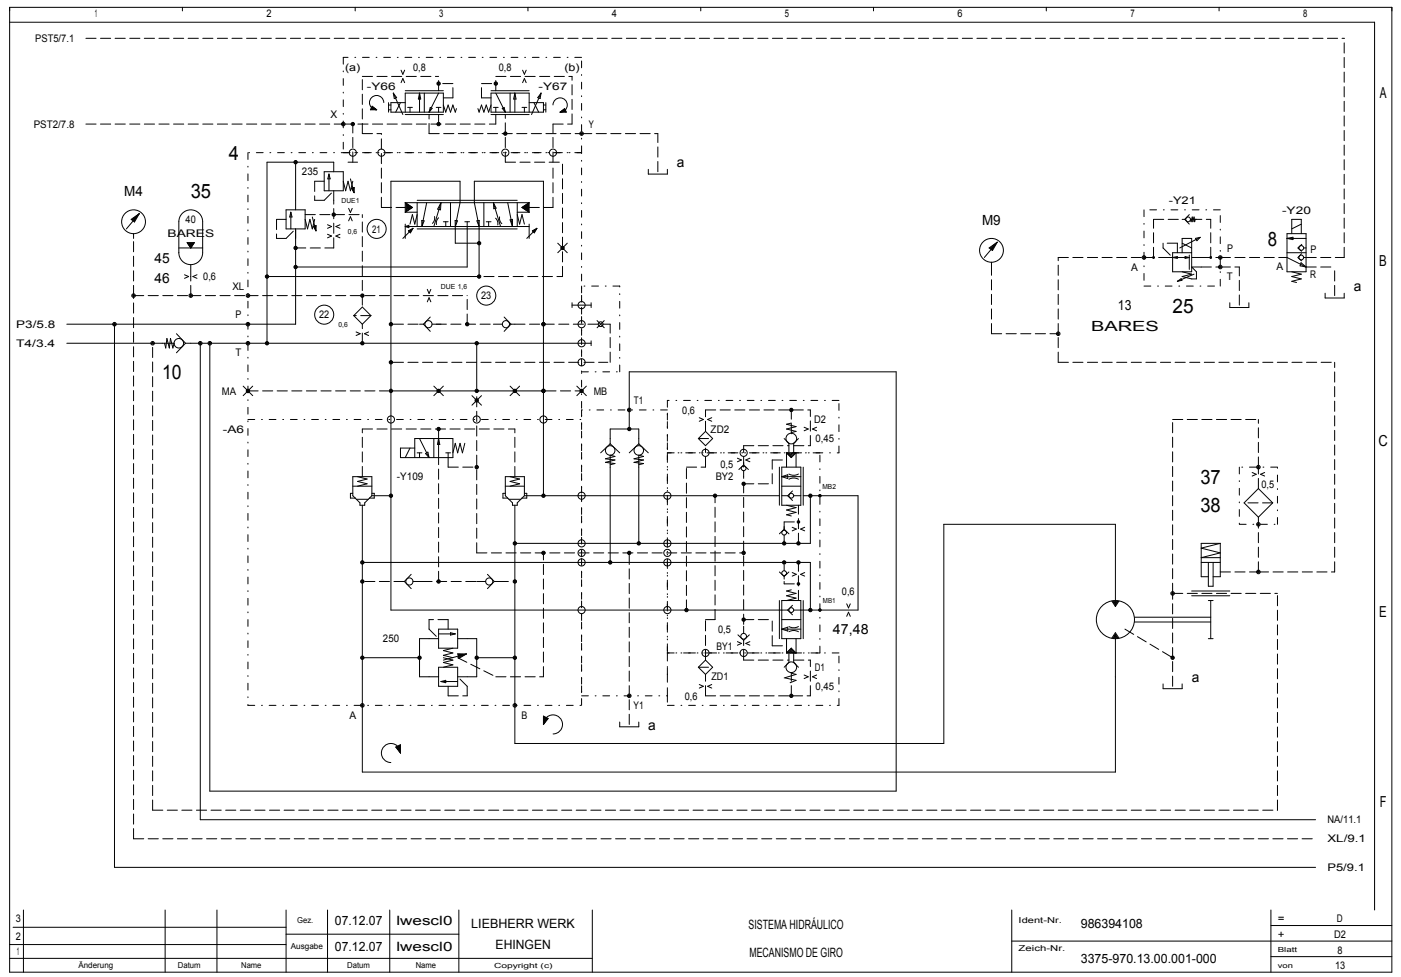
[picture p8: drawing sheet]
<svg xmlns="http://www.w3.org/2000/svg" width="582mm" height="406mm" viewBox="0 0 582 406" stroke-linecap="round" stroke-linejoin="round" font-family="sans-serif">
<g fill="none" stroke="#000" stroke-width=".42">
<path d="M4 3.1h574.2v400.9h-574.2zM4 9.2h567v369M75.8 3.1v1.4M147.6 3.1v1.4M219.3 3.1v1.4M291.1 3.1v1.4M362.9 3.1v1.4M434.6 3.1v1.4M506.4 3.1v1.4M163.4 38.7l4 8.9M163.4 38.7l1.4 1.9-1 .4zM166.6 29.2l.8 1.7 .7-1.7"/>
<path d="M166.6 34.4l.8-1.7 .7 1.7M168.3 37.7h15.9M174.3 38.7l.5 2.5h-1zM174.3 38.7v7.9M176.3 38.7v7.9M182.2 38.7l-4 7.9M204 37.7h15.8M206 38.7l3.9 7.9M211.9 38.7v7.9M213.9 38.7v7.9M213.9 38.7l.5 2.5h-1zM217.1 29.2l.7 1.7 .8-1.7"/>
<path d="M217.1 34.4l.7-1.7 .8 1.7M224.8 38.7l-4 8.9M224.8 38.7l-.4 2.3-1-.4zM154.6 44.1l1.9 1.5h-2.6zM154.7 44.4l1.5 1.1-1.4-.8-.3 .6 1.3 .1-.9-.4-.1 .2 .4 .1-1 .2zM156.2 45.5l-1.9-.1 .5-.9 1.7 1.1M159.4 42.6a2.97 2.97 0 0 0-3-2.9 2.97 2.97 0 0 0-2.9 3 2.97 2.97 0 0 0 3 2.9M161.4 45.6h1M161.4 43.6h1M161.4 42.7v3.9M166.4 42.7l-2 3.9M168.3 42.7h-5.9v3.9h21.8v-7.9h-15.9v7.9"/>
<path d="M168.3 47.6h15.9M169.3 44.6h2M170.3 44.6v2M178.7 44.6l.8 .4-1.3 1.6zM181.2 44.6h2M182.2 44.6v2M184.2 43.6l1 3 1-3 .9 3 1-3 1 3 .5-1.5M204 47.6h15.8M204 43.6l-1 3-1-3-1 3-1-3-1 3-.5-1.5M205 44.6h1.9M206 44.6v2M208.6 45l.8-.4 .5 2z"/>
<path d="M216.8 44.6h2M217.8 44.6v2M219.8 42.7h6v3.9h-21.8v-7.9h15.8v7.9M221.8 42.7l2 3.9M225.8 45.6h1M225.8 43.6h1M226.8 42.7v3.9M229.7 43.6a2.97 2.97 0 0 1 3-2.9 2.97 2.97 0 0 1 3 3 2.97 2.97 0 0 1-3.1 2.9M232.7 46.6l1.8-1.5 .8 1.5zM232.9 46.5l1.6-1.2 .5 1.2-1-.3h.4l-.2-.3-.8 .5 1.2-.2-.3-.5zM233 46.5l1.8-.1-.4-.9-1.7 1.1M122.8 67.4v19.8"/>
<path d="M134.7 71.4h7.9v7.9h-7.9zM136.7 72.4v6.9M136.7 72.4l.5 1.9h-1zM138.6 71.4v-4h-27.7v75.2M138.6 79.3v3.9M142.6 75.3l1 4 1-4 1 4 1-4M145.6 74.3l1.5 5.8M146 78.2l1.1-.3v2.2zM146.8 78.9l.1-.6-.4 .1 .4 1 .1-1.3-.7 .2 .8 1.8M269.3 70.4v2h7.9v-2M54.5 91.2l3.4-2.4-2 3.5zM55.5 91.2l1.5-1.4-1 1.4z"/>
<path d="M55.5 97.1v2M57.9 88.8l-2.9 2.4 .8 .7 1.2-2.1M57.9 88.8l-5.4 6.3M118.8 87.2h8v7.9h-8zM120.8 88.2v6.9M120.8 88.2l.5 2h-1zM122.8 95.1v39.6h-95M126.8 91.2l1 3.9 .9-3.9 1 3.9 1-3.9M129.7 90.2l1.6 5.7M130.2 94.1l1.1-.4v2.2zM131 94.8v-.7l-.3 .1 .4 1.1 .1-1.4-.8 .2 .9 1.8M136 93.4l1.7 .7-1.7 .8"/>
<path d="M136 97.3l1.7 .8-1.7 .7M141.2 93.4l-1.7 .7 1.7 .8M141.2 97.3l-1.7 .8 1.7 .7M144.8 86.6l.8 1.7 .7-1.7M144.8 91.8l.8-1.7 .7 1.7M168.3 84.2v4M168.3 93.1v6M168.3 84.2h51.5M168.3 88.2h5M168.3 94.1l1.5-.5v1zM168.3 94.1h51.5M168.3 84.2l3 2-3 2"/>
<path d="M169.5 86.1l-.2-.1v.3l.7-.2-.9-.5v1.1l1.3-.6-1.5-.9v1.9l1.9-1-2.2-1.4v3l2.4-1.5M169.7 95.9l1.8-1-1 1.9zM171.5 94.9l-4.1 4.2M171.5 94.9l-1.1 1.6-.5-.5 1.2-.7-.7 .9-.3-.2 .6-.3M173.3 84.2v9.9M173.3 95.1h41.6M173.3 83.2h41.6M173.3 89.2l-1 3.9-1-3.9-1 3.9M175.2 91.6l1 .2-.9 2.3zM177.2 84.2l-1.9 9.9M180.5 90l-.1 1.5-.8 1.3M182.2 90.5l-.8 1.3-.1 1.5"/>
<path d="M183.2 84.2l-3 9.9M183.2 84.2l-.2 3-1.2-.3zM184.2 92.2h2M185.2 92.2v1.9M187.1 84.2v9.9M189.1 91.6l1 .2-1 2.3zM189.1 94.1v7h9.9M189.1 94.1l2-9.9v-8.9h-28.7v178.2h164.8M193.1 92.2h2M194.1 92.2v18.8h-71.3M198.1 91.8l1-.2-.1 2.5zM199 94.1l-2-9.9v-8.9h28.8v130.7"/>
<path d="M199 94.1v20.8h-88.1M201 84.2v9.9M202 92.2h2M203 92.2v1.9M205 84.2l1.1 2.3-1 .2zM205 84.2l2.9 9.9M205.9 90.7l.8 1.3 .1 1.5M207.5 90.1l.1 1.6 .9 1.2M210.9 84.2l2 9.9M211.9 91.4l1-.2v2.9zM214.9 88.2h4.9M214.9 84.2v9.9"/>
<path d="M214.9 89.2l1 3.9 .9-3.9 1 3.9M218.6 86.1l.2-.1v.3l-.7-.2 .9-.5v1.1l-1.3-.6 1.5-.9v1.9l-1.9-1 2.2-1.4v3l-2.4-1.5M219.8 84.2l-3 2 3 2M219.8 84.2v4M219.8 93.1v6M221.1 95.9l1.9-1-1 1.9zM223 94.9l-4.2 4.2M223 94.9l-1.1 1.6-.5-.5 1.2-.7-.8 .9-.2-.2 .6-.3M491.1 91.2h1.1M492.2 91.2l1.8 1.9M494 89.2l-1.8 2M496.5 91.2l-.2 1-.3-2-.5 2-.2-2-.5 2-.3-1h2.5"/>
<path d="M496.7 99.1l1.9-.5-1.4 1.4zM498.6 98.6l-8.5 4.4M534.6 97.1h8v15.8h-8zM534.6 99.1h8M534.6 99.1l2.5-.5v1zM536.6 97.1v-5.9h4v5.9M540.6 93.1l-4 2M74.3 105v-12.8a5 5 0 0 1 4.9-5 5 5 0 0 1 5 5v12.8M74.3 103h9.9M74.3 104.9a5 5 0 0 0 4.9 5.1 5 5 0 0 0 5-4.9M76.6 114.2l1.7 .7-1.7 .8M77.8 100.8h2.9l-1.5 2.2z"/>
<path d="M79.2 110v4.9M79.3 101.7l-.1-.1 .1 .5 .4-.7h-.8l.4 1 .7-1.1h-1.4l.7 1.4 1-1.7h-2.2l1.1 1.8M81.8 114.2l-1.7 .7 1.7 .8M231.7 101.1l4 3.9M235.7 101.1l-4 3.9M410.9 103l3.4-2.3-2 3.4zM411.9 103l1.5-1.3-1 1.3zM411.9 109v2M414.3 100.7l-2.9 2.3 .8 .7 1.2-2M414.3 100.7l-5.4 6.3M487.1 107h6.9M487.2 107l1.9-.4v.8z"/>
<path d="M489.1 116.9l1.6-1.1 .3 .7zM491.1 105v-5.9h3.9v13.8h-7.9v-7.9h7.9M491.1 101.1l3.9 2M491.1 112.9l3.9 1-3.9 1 3.9 1M492.3 106.6l1.7 .4-1.7 .4zM494 106v6M496 113.9l-6.9 3M534.6 105h8M534.6 107l8 4M536.6 112.9l4 1-4 1 4 1-4 1 2 .5M539.2 107.1l1.5 1.3M540.5 109.2l2.1 1.8-2.5-.5z"/>
<path d="M540.7 105.4l-1.5 1.6M540.8 101.6l-1.6 1.4 1.5 1.4M541.6 103h1M541.6 107h1M47.6 134.7v225.7h498.9M73.3 138.7l3.8 3.9M147 131.2l3.5-3.6 3.6 3.6-3.6 3.5zM147.9 137.9l1.7 .8-1.7 .7M153.1 137.9l-1.7 .8 1.7 .7M174.3 134.7h1.6M175.9 134.7l2.8 3M177.5 125.4l.7-1.7 .8 1.7"/>
<path d="M177.5 120.2l.7 1.8 .8-1.8M178.7 131.8l-2.8 2.9M179.5 134.7h3.7M205 134.7h3.7M209.4 131.8l2.8 2.9M212.2 134.7h1.7M212.2 134.7l-2.8 3M237.6 125.8v2M237.6 126.8h8M245.6 125.8v2M248 133.2l3 3M251 133.2l-3 3"/>
<path d="M510.9 125.8v2h7.9v-2M550.5 121.9v1.9h7.9v-1.9M27.8 142.6h44.5l-.5 2-1-3.9-.5 3.9-1-3.9-.5 3.9-.5-2M77.1 142.6h168.5M77.1 142.6l-3.8 4M83.2 142.6v198h463.3M87.2 142.6v186.2h285.1v-174.3h-110.9v23.8M198 142.6v19.8M245.6 141.7v1.9M101 160.5l4 3.9M105 160.5l-4 3.9M162.4 162.4h63.4"/>
<path d="M180.2 160.5l4 3.9M184.2 160.5l-4 3.9M196.1 164.4l3.9 4M200 164.4l-3.9 4M211.9 160.5l4 3.9M215.9 160.5l-4 3.9M239.6 160.5l4 3.9M243.6 160.5l-4 3.9M290.5 173.6l1.7 .7-1.7 .8M295.7 173.6l-1.7 .7 1.7 .8M328.7 175.8l-2 .5 4 1-4 1 4 1-2 .5M334 177.5l1.7 .8-1.7 .7"/>
<path d="M339.2 177.5l-1.7 .8 1.7 .7M146.6 198.1h7.9v7.9l-3 3v1h-2v-1l-2.9-3zM148.5 198.1l4 1-4 1 4 1-4 .9M170.3 186.2l-2 4M172.3 186.2h-5.9v4h21.7v-8h-15.8v8M173.3 188.2h2M174.3 188.2v2M174.3 182.2l3.9 8M176.8 188.5l.9-.6 .5 2.3zM180.2 182.2v8M182.2 182.2v8M182.2 182.2l.5 2.5h-1z"/>
<path d="M185.2 188.2h1.9M186.2 188.2v2M193.1 184.2l-1 4-1-4-1 4-1-4-1 4M209.9 198.1h7.9v7.9l-2.9 3v1h-2v-1l-3-3zM211.9 198.1l4 1-4 1 4 1-4 .9M253.5 193.1l2-.5-4-.5 4-.9-4-.5 4-1-2-.5v44.5M253.5 184.4v-6.1h11.9v6.1M253.5 184.4l-4 3.8M253.5 184.4l3.9 3.8M265.4 193.1l1.9-.5-3.9-.5 3.9-.9-3.9-.5 3.9-1-1.9-.5v36.6M265.4 184.4l-4 3.8M265.4 184.4l3.9 3.8"/>
<path d="M290.1 182.2l3-2.9 3 2.9-3 3zM306.3 190.4l1.7 .8-1.7 .7M308.9 192.1v1.1M308.9 195.6v2.5M308.9 193.2l2 1.9M308.9 193.2l-2 1.9M311.5 190.4l-1.7 .8 1.7 .7M323.8 194.1v15.9M324.8 198.1h7.9M324.8 194.1h7.9v15.9h-7.9zM324.8 198.1l2.4-.8v1.6zM325.7 182.2l2 2v4"/>
<path d="M326.7 188.2h4M326.7 188.2l2 2 2-2M326.7 188.2v5.9M327.2 188.2l1.5 1.5 1.6-1.5M327.7 197l2.3 .5 1.7-.5M327.7 199.2l2.3-.6 1.7 .6M327.8 188.3l.9 .9M328.4 188.2l.3 .5M329.2 188.2l-.5 .4M329.6 188.3l-.9 .8M330.7 188.2v5.9M331.7 182.2l-2 2v4"/>
<path d="M333.7 194.1v15.9M520.2 196.3l1.7 .8-1.7 .7M525.4 196.3l-1.7 .8 1.7 .7M146.6 205h-1v2h2M146.6 202h7.9M148 207.5h5M150.5 210v110.8h312.9v-55.4M154.5 205h1v2h-2M154.5 206h7.9M209.9 205h-1v2h2M209.9 202h7.9M211.4 207.5h5"/>
<path d="M213.9 210v99h178.2v-91.1h71.3v34.1M217.8 205h1v2h-2M217.8 206h106M324.8 202h7.9M324.8 206h2.4M325.7 218.9v1.1M325.7 220l-1.9 1.8M325.7 220l2 1.8M326.7 210l4 1-4 .9 4 1-4 1 2 .5M327.2 206l2 2M329.1 219.1l1.7 .8-1.7 .7M329.2 204l-2 2"/>
<path d="M329.7 206h3M333.7 206h22.7v47.5h-26.7M334.3 219.1l-1.7 .8 1.7 .7M336.6 206v19.8h-122.7M522.8 203l5.9 6-5.9 5.9-6-5.9zM150.5 233.7h186.1v19.8M170.8 238.7l-2.8 2.9M202.5 238.7l2.8 2.9M323.8 237.7l1.9 1.9M325.7 222.3v2.5M325.7 234.7v2.5M325.7 239.6v1.1"/>
<path d="M327.7 237.7l-2 1.9M329.1 237.9l1.7 .8-1.7 .7M334.3 237.9l-1.7 .8 1.7 .7M499 233.7h7.9M502 233.7v9.9h1.9v-9.9M506.9 225.8h-7.9v13.9h3M506.9 225.8l-7.9 2 7.9 2-7.9 1.9h7.9M506.9 225.8v13.9h-3M166.4 241.6h1.6M168 241.6l2.8 3M171.6 241.6h3.7M198 241.6h3.8"/>
<path d="M205.3 241.6h1.6M205.3 241.6l-2.8 3M323.8 249.6v15.8M324.8 249.6h7.9v15.8h-7.9zM324.8 257.5h7.9M327.2 253.5l2 2M328.7 245.1l-2 .5 4 1-4 1 4 1-4 1M329.2 251.5l-2 2M333.7 249.6v15.8M351.7 250.9l.8 1.7 .7-1.7M351.7 256.1l.8-1.7 .7 1.7M461.9 249.8l1.5 2.2"/>
<path d="M462.3 249.9h2.1l-1 1.6zM462.8 250.2h1.2l-.6 .7zM463.3 250.5h.1M464.8 249.8l-1.4 2.2M471.3 258.5h31.7M471.3 256.5h31.7M495 247.6h15.9M495 245.6h15.9M502 249.6h1.9M503 249.6v15.8M150.5 273.3h23.8M182.2 261.4h7.9v8h-7.9z"/>
<path d="M182.2 277.3h7.9v7.9h-7.9zM182.2 265.4h-7.9v15.8h7.9M182.2 263.4h6.9M184.2 273.3l3.9 1-3.9 1 3.9 1-3.9 1M187.1 262.9l2 .5-2 .5zM188.1 269.4l-3.9 1 3.9 .9-3.9 1 3.9 1M190.1 265.4h7.9v15.8h-7.9M190.1 271.7h3.6l-3 1.9zM193.7 271.7l-3 1.5-.3-1.3 2.3 .1-1.8 .7-.1-.6 1 .2M193.7 271.7l-9.5 2.6M198 273.3h15.9M290.1 277.3l3-3 3 3-3 3z"/>
<path d="M306.3 266.6l1.7 .8-1.7 .7M306.5 263.8l2.4 2.3M308.9 260.3v2.9M308.9 266.1v1.3M311.3 263.8l-2.4 2.3M311.5 266.6l-1.7 .8 1.7 .7M324.8 261.4h7.9M324.8 261.4l2.4-.8v1.6zM326.7 265.4v5.9M326.7 271.3h4M326.7 271.3l2-1.9 2 1.9M327.2 271.3l1.5-1.4 1.6 1.4"/>
<path d="M327.7 262.5l2.3-.5 1.7 .5M327.7 260.4l1.7 .5 2.3-.5M327.7 271.3v4l-2 2M328.7 270.4l-.9 .8M328.7 270.5l.9 .7M328.7 270.8l-.3 .5M328.7 270.9l.5 .4M328.7 279.8l2 .5-5 1.4M329.7 271.3v4l2 2M330.7 265.4v5.9M461.9 265.2l1.5-2.3 1.4 2.3M463.4 263.5l.9 1.6h-1.9z"/>
<path d="M463.4 264l.5 .8h-1zM463.4 264.3l.2 .3h-.4zM502 265.4h1.9M183.2 283.2l2-.5v1zM183.2 283.2h6.9M225.8 297.6l1.9 1-1.9 2.4zM290.5 284.5l1.7 .7-1.7 .7M295.7 284.5l-1.7 .7 1.7 .7M326.2 281.7l4.5 1-2.5 1M334 280.5l1.7 .7-1.7 .8M339.2 280.5l-1.7 .7 1.7 .8M483.2 284.2v2h7.9v-2"/>
<path d="M164.4 310.4l2-.9v3.4zM166.3 312.6l-1.6-2.1 1.5-.6-.5 1.1 .2 .2-.1-.6-.3 .2 .6 1.2-.2-1.7-.7 .4 1.1 1.8-.2-2.4-1.2 .5 1.5 2.3M166.4 313a4 4 0 0 0-3.9-4 4 4 0 0 0-4.1 3.9 4 4 0 0 0 4 4M225.8 301.1a4 4 0 0 1 3.9-4 4 4 0 0 1 4 3.9 4 4 0 0 1-3.9 4M225.9 300.7l1.5-2-1.4-.7 .5 1.2-.2 .2 .1-.6 .3 .2-.6 1.2 .2-1.7 .6 .4-1 1.7 .2-2.4 1.1 .6-1.4 2.2M257.4 300.1v1.9h8v-1.9M9.7 378.2v25.8M68.6 378.2v25.8M90.1 378.2v25.8M118.8 378.2v25.8M136.1 378.2v25.8M161.9 378.2v25.8"/>
<path d="M190.6 378.2v25.8M246.1 378.2v25.8M420.3 378.2v25.8M528 378.2v25.8M4 398.3h242.1M4 392.5h114.8M5.4 385.3h113.4M118.8 388.2h71.8M420.3 391.1h157.9M528 397.5h50.2M528 384.6h50.2"/>
<circle cx="182.2" cy="34.7" r=".5"/>
<circle cx="182.2" cy="34.7" r=".69"/>
<circle cx="182.2" cy="34.7" r=".2"/>
<circle cx="206" cy="34.7" r=".69"/>
<circle cx="206" cy="34.7" r=".5"/>
<circle cx="206" cy="34.7" r=".2"/>
<circle cx="142.6" cy="51.6" r=".74"/>
<circle cx="142.6" cy="51.6" r=".37"/>
<circle cx="146.6" cy="51.6" r=".5"/>
<circle cx="146.6" cy="51.6" r=".69"/>
<circle cx="146.6" cy="51.6" r=".2"/>
<circle cx="182.2" cy="51.6" r=".5"/>
<circle cx="182.2" cy="51.6" r=".69"/>
<circle cx="182.2" cy="51.6" r=".2"/>
<circle cx="209.9" cy="55.5" r=".69"/>
<circle cx="209.9" cy="55.5" r=".5"/>
<circle cx="209.9" cy="55.5" r=".2"/>
<circle cx="241.6" cy="55.5" r=".74"/>
<circle cx="241.6" cy="55.5" r=".37"/>
<circle cx="122.8" cy="67.4" r=".5"/>
<circle cx="122.8" cy="67.4" r=".69"/>
<circle cx="122.8" cy="67.4" r=".2"/>
<circle cx="146.6" cy="63.4" r="1.49"/>
<circle cx="158.4" cy="63.4" r="1.49"/>
<circle cx="209.9" cy="63.4" r="1.49"/>
<circle cx="229.7" cy="63.4" r="1.49"/>
<circle cx="55.5" cy="92.2" r="5"/>
<circle cx="138.6" cy="89.2" r=".5"/>
<circle cx="138.6" cy="89.2" r=".69"/>
<circle cx="138.6" cy="89.2" r=".2"/>
<circle cx="156.5" cy="95.1" r="4"/>
<circle cx="493.6" cy="91.2" r=".99"/>
<circle cx="110.9" cy="114.9" r=".5"/>
<circle cx="110.9" cy="114.9" r=".69"/>
<circle cx="110.9" cy="114.9" r=".2"/>
<circle cx="122.8" cy="103" r=".5"/>
<circle cx="122.8" cy="111" r=".5"/>
<circle cx="122.8" cy="103" r=".69"/>
<circle cx="122.8" cy="111" r=".69"/>
<circle cx="122.8" cy="103" r=".2"/>
<circle cx="122.8" cy="111" r=".2"/>
<circle cx="199" cy="101.1" r=".69"/>
<circle cx="199" cy="114.9" r=".69"/>
<circle cx="199" cy="101.1" r=".5"/>
<circle cx="199" cy="114.9" r=".5"/>
<circle cx="199" cy="101.1" r=".2"/>
<circle cx="199" cy="114.9" r=".2"/>
<circle cx="233.7" cy="103" r=".69"/>
<circle cx="233.7" cy="103" r=".5"/>
<circle cx="233.7" cy="103" r=".2"/>
<circle cx="411.9" cy="104" r="5"/>
<circle cx="475.2" cy="107" r=".74"/>
<circle cx="475.2" cy="107" r=".37"/>
<circle cx="479.2" cy="107" r=".35"/>
<circle cx="479.2" cy="107" r=".1"/>
<circle cx="479.2" cy="107" r=".25"/>
<circle cx="503" cy="107" r=".35"/>
<circle cx="503" cy="107" r=".1"/>
<circle cx="503" cy="107" r=".25"/>
<circle cx="506.9" cy="111" r=".37"/>
<circle cx="506.9" cy="107" r=".37"/>
<circle cx="506.9" cy="107" r=".74"/>
<circle cx="506.9" cy="111" r=".74"/>
<circle cx="540.6" cy="107" r=".99"/>
<circle cx="540.6" cy="103" r=".99"/>
<circle cx="47.6" cy="134.7" r=".74"/>
<circle cx="47.6" cy="134.7" r=".37"/>
<circle cx="55.5" cy="122.8" r=".74"/>
<circle cx="55.5" cy="122.8" r=".37"/>
<circle cx="79.2" cy="122.8" r=".74"/>
<circle cx="79.2" cy="122.8" r=".37"/>
<circle cx="103" cy="122.8" r=".74"/>
<circle cx="103" cy="134.7" r=".74"/>
<circle cx="103" cy="122.8" r=".37"/>
<circle cx="103" cy="134.7" r=".37"/>
<circle cx="134.7" cy="130.8" r="4"/>
<circle cx="150.5" cy="122.8" r=".5"/>
<circle cx="150.5" cy="122.8" r=".69"/>
<circle cx="150.5" cy="122.8" r=".2"/>
<circle cx="162.4" cy="134.7" r=".5"/>
<circle cx="162.4" cy="134.7" r=".69"/>
<circle cx="162.4" cy="134.7" r=".2"/>
<circle cx="178" cy="134.7" r="1.49"/>
<circle cx="194.1" cy="134.7" r=".69"/>
<circle cx="194.1" cy="134.7" r=".5"/>
<circle cx="194.1" cy="134.7" r=".2"/>
<circle cx="202" cy="122.8" r="4"/>
<circle cx="210.2" cy="134.7" r="1.49"/>
<circle cx="225.8" cy="134.7" r=".69"/>
<circle cx="225.8" cy="134.7" r=".5"/>
<circle cx="225.8" cy="134.7" r=".2"/>
<circle cx="241.6" cy="126.8" r="1.49"/>
<circle cx="241.6" cy="134.7" r="1.49"/>
<circle cx="249.5" cy="134.7" r=".99"/>
<circle cx="439.6" cy="138.7" r=".74"/>
<circle cx="439.6" cy="138.7" r=".37"/>
<circle cx="63.4" cy="142.6" r=".74"/>
<circle cx="63.4" cy="142.6" r=".37"/>
<circle cx="74.3" cy="142.6" r="1.98"/>
<circle cx="83.2" cy="142.6" r=".74"/>
<circle cx="83.2" cy="142.6" r=".37"/>
<circle cx="87.2" cy="142.6" r=".74"/>
<circle cx="87.2" cy="142.6" r=".37"/>
<circle cx="103" cy="142.6" r=".74"/>
<circle cx="103" cy="142.6" r=".37"/>
<circle cx="110.9" cy="142.6" r=".5"/>
<circle cx="110.9" cy="142.6" r=".69"/>
<circle cx="110.9" cy="142.6" r=".2"/>
<circle cx="150.5" cy="142.6" r=".5"/>
<circle cx="150.5" cy="142.6" r=".69"/>
<circle cx="150.5" cy="142.6" r=".2"/>
<circle cx="162.4" cy="150.6" r=".5"/>
<circle cx="162.4" cy="150.6" r=".69"/>
<circle cx="162.4" cy="150.6" r=".2"/>
<circle cx="198" cy="142.6" r=".69"/>
<circle cx="198" cy="142.6" r=".5"/>
<circle cx="198" cy="142.6" r=".2"/>
<circle cx="241.6" cy="150.6" r="1.49"/>
<circle cx="241.6" cy="142.6" r="1.49"/>
<circle cx="103" cy="162.4" r=".69"/>
<circle cx="103" cy="162.4" r=".5"/>
<circle cx="103" cy="162.4" r=".2"/>
<circle cx="162.4" cy="174.3" r="1.49"/>
<circle cx="162.4" cy="162.4" r=".5"/>
<circle cx="162.4" cy="162.4" r=".69"/>
<circle cx="162.4" cy="162.4" r=".2"/>
<circle cx="182.2" cy="162.4" r=".5"/>
<circle cx="182.2" cy="178.3" r=".5"/>
<circle cx="182.2" cy="162.4" r=".69"/>
<circle cx="182.2" cy="178.3" r=".69"/>
<circle cx="182.2" cy="162.4" r=".2"/>
<circle cx="182.2" cy="178.3" r=".2"/>
<circle cx="198" cy="174.3" r="1.49"/>
<circle cx="198" cy="166.4" r=".69"/>
<circle cx="198" cy="162.4" r=".69"/>
<circle cx="198" cy="162.4" r=".5"/>
<circle cx="198" cy="166.4" r=".5"/>
<circle cx="198" cy="162.4" r=".2"/>
<circle cx="198" cy="166.4" r=".2"/>
<circle cx="213.9" cy="162.4" r=".69"/>
<circle cx="213.9" cy="162.4" r=".5"/>
<circle cx="213.9" cy="162.4" r=".2"/>
<circle cx="225.8" cy="174.3" r="1.49"/>
<circle cx="225.8" cy="162.4" r=".69"/>
<circle cx="225.8" cy="162.4" r=".5"/>
<circle cx="225.8" cy="162.4" r=".2"/>
<circle cx="241.6" cy="162.4" r=".5"/>
<circle cx="241.6" cy="162.4" r=".69"/>
<circle cx="241.6" cy="162.4" r=".2"/>
<circle cx="261.4" cy="170.4" r=".37"/>
<circle cx="261.4" cy="178.3" r=".5"/>
<circle cx="261.4" cy="178.3" r=".69"/>
<circle cx="261.4" cy="170.4" r=".74"/>
<circle cx="261.4" cy="178.3" r=".2"/>
<circle cx="328.7" cy="170.4" r=".69"/>
<circle cx="328.7" cy="170.4" r=".5"/>
<circle cx="328.7" cy="170.4" r=".2"/>
<circle cx="198" cy="194.1" r=".69"/>
<circle cx="198" cy="194.1" r=".5"/>
<circle cx="198" cy="194.1" r=".2"/>
<circle cx="253.5" cy="187.2" r="1.98"/>
<circle cx="265.4" cy="187.2" r="1.98"/>
<circle cx="293.1" cy="188.2" r="1.49"/>
<circle cx="308.9" cy="188.2" r="1.49"/>
<circle cx="308.9" cy="194.6" r=".99"/>
<circle cx="328.7" cy="182.2" r="2.22"/>
<circle cx="522.8" cy="194.1" r=".74"/>
<circle cx="522.8" cy="194.1" r=".37"/>
<circle cx="162.4" cy="206" r=".5"/>
<circle cx="162.4" cy="206" r=".69"/>
<circle cx="162.4" cy="206" r=".2"/>
<circle cx="225.8" cy="206" r=".69"/>
<circle cx="225.8" cy="206" r=".5"/>
<circle cx="225.8" cy="206" r=".2"/>
<circle cx="241.6" cy="206" r="1.49"/>
<circle cx="277.2" cy="206" r="1.49"/>
<circle cx="297" cy="206" r=".5"/>
<circle cx="297" cy="206" r=".69"/>
<circle cx="297" cy="206" r=".2"/>
<circle cx="308.9" cy="201.1" r=".69"/>
<circle cx="308.9" cy="201.1" r=".5"/>
<circle cx="308.9" cy="201.1" r=".2"/>
<circle cx="328.7" cy="206" r=".99"/>
<circle cx="331.7" cy="216.9" r=".52"/>
<circle cx="331.7" cy="216.9" r=".37"/>
<circle cx="331.7" cy="216.9" r=".15"/>
<circle cx="336.6" cy="206" r=".69"/>
<circle cx="336.6" cy="206" r=".5"/>
<circle cx="336.6" cy="206" r=".2"/>
<circle cx="340.6" cy="206" r=".52"/>
<circle cx="340.6" cy="206" r=".37"/>
<circle cx="340.6" cy="206" r=".15"/>
<circle cx="522.8" cy="217.9" r=".74"/>
<circle cx="522.8" cy="217.9" r=".37"/>
<circle cx="150.5" cy="233.7" r=".5"/>
<circle cx="150.5" cy="233.7" r=".69"/>
<circle cx="150.5" cy="233.7" r=".2"/>
<circle cx="213.9" cy="225.8" r=".69"/>
<circle cx="213.9" cy="225.8" r=".5"/>
<circle cx="213.9" cy="225.8" r=".2"/>
<circle cx="225.8" cy="229.8" r=".69"/>
<circle cx="225.8" cy="229.8" r=".5"/>
<circle cx="225.8" cy="229.8" r=".2"/>
<circle cx="241.6" cy="229.8" r="1.49"/>
<circle cx="241.6" cy="233.7" r="1.49"/>
<circle cx="241.6" cy="225.8" r="1.49"/>
<circle cx="253.5" cy="233.7" r=".5"/>
<circle cx="253.5" cy="233.7" r=".69"/>
<circle cx="253.5" cy="233.7" r=".2"/>
<circle cx="261.4" cy="229.8" r=".5"/>
<circle cx="261.4" cy="229.8" r=".69"/>
<circle cx="261.4" cy="229.8" r=".2"/>
<circle cx="265.4" cy="225.8" r=".5"/>
<circle cx="265.4" cy="225.8" r=".69"/>
<circle cx="265.4" cy="225.8" r=".2"/>
<circle cx="277.2" cy="229.8" r="1.49"/>
<circle cx="277.2" cy="233.7" r="1.49"/>
<circle cx="277.2" cy="225.8" r="1.49"/>
<circle cx="308.9" cy="229.8" r=".69"/>
<circle cx="308.9" cy="229.8" r=".5"/>
<circle cx="308.9" cy="229.8" r=".2"/>
<circle cx="325.7" cy="238.2" r=".99"/>
<circle cx="325.7" cy="221.3" r=".99"/>
<circle cx="325.7" cy="233.7" r=".69"/>
<circle cx="325.7" cy="225.8" r=".69"/>
<circle cx="325.7" cy="225.8" r=".5"/>
<circle cx="325.7" cy="233.7" r=".5"/>
<circle cx="325.8" cy="225.8" r=".2"/>
<circle cx="325.8" cy="233.7" r=".2"/>
<circle cx="331.7" cy="233.7" r=".69"/>
<circle cx="331.7" cy="225.8" r=".69"/>
<circle cx="331.7" cy="225.8" r=".5"/>
<circle cx="331.7" cy="233.7" r=".5"/>
<circle cx="331.7" cy="225.8" r=".2"/>
<circle cx="331.7" cy="233.7" r=".2"/>
<circle cx="522.8" cy="237.7" r=".74"/>
<circle cx="522.8" cy="237.7" r=".37"/>
<circle cx="150.5" cy="241.6" r=".5"/>
<circle cx="150.5" cy="241.6" r=".69"/>
<circle cx="150.5" cy="241.6" r=".2"/>
<circle cx="170.1" cy="241.6" r="1.49"/>
<circle cx="182.2" cy="241.6" r=".5"/>
<circle cx="182.2" cy="241.6" r=".69"/>
<circle cx="182.2" cy="241.6" r=".2"/>
<circle cx="203.2" cy="241.6" r="1.49"/>
<circle cx="213.9" cy="241.6" r=".69"/>
<circle cx="213.9" cy="241.6" r=".5"/>
<circle cx="213.9" cy="241.6" r=".2"/>
<circle cx="241.6" cy="253.5" r="1.49"/>
<circle cx="277.2" cy="253.5" r="1.49"/>
<circle cx="285.2" cy="253.5" r=".5"/>
<circle cx="285.2" cy="253.5" r=".69"/>
<circle cx="285.2" cy="253.5" r=".2"/>
<circle cx="308.9" cy="257.5" r=".69"/>
<circle cx="308.9" cy="257.5" r=".5"/>
<circle cx="308.9" cy="257.5" r=".2"/>
<circle cx="328.7" cy="253.5" r=".99"/>
<circle cx="331.7" cy="242.6" r=".52"/>
<circle cx="331.7" cy="242.6" r=".37"/>
<circle cx="331.7" cy="242.6" r=".15"/>
<circle cx="336.6" cy="253.5" r=".69"/>
<circle cx="336.6" cy="253.5" r=".5"/>
<circle cx="336.6" cy="253.5" r=".2"/>
<circle cx="340.6" cy="253.5" r=".52"/>
<circle cx="340.6" cy="253.5" r=".37"/>
<circle cx="340.6" cy="253.5" r=".15"/>
<circle cx="463.4" cy="257.5" r="7.9"/>
<circle cx="487.1" cy="246.6" r=".74"/>
<circle cx="487.1" cy="246.6" r=".37"/>
<circle cx="150.5" cy="273.3" r=".5"/>
<circle cx="150.5" cy="273.3" r=".69"/>
<circle cx="150.5" cy="273.3" r=".2"/>
<circle cx="174.3" cy="273.3" r=".5"/>
<circle cx="174.3" cy="273.3" r=".69"/>
<circle cx="174.3" cy="273.3" r=".2"/>
<circle cx="198" cy="273.3" r=".69"/>
<circle cx="198" cy="273.3" r=".5"/>
<circle cx="198" cy="273.3" r=".2"/>
<circle cx="213.9" cy="273.3" r=".69"/>
<circle cx="213.9" cy="273.3" r=".5"/>
<circle cx="213.9" cy="273.3" r=".2"/>
<circle cx="293.1" cy="271.3" r="1.49"/>
<circle cx="308.9" cy="271.3" r="1.49"/>
<circle cx="308.9" cy="264.4" r="1.19"/>
<circle cx="328.7" cy="277.3" r="2.22"/>
<circle cx="487.1" cy="273.3" r=".5"/>
<circle cx="487.1" cy="273.3" r=".69"/>
<circle cx="487.1" cy="273.3" r=".2"/>
<circle cx="150.5" cy="293.1" r=".37"/>
<circle cx="150.5" cy="293.1" r=".74"/>
<circle cx="213.9" cy="293.1" r=".74"/>
<circle cx="213.9" cy="293.1" r=".37"/>
<circle cx="261.4" cy="289.2" r=".37"/>
<circle cx="261.4" cy="289.2" r=".74"/>
<circle cx="328.7" cy="289.2" r=".69"/>
<circle cx="328.7" cy="289.2" r=".5"/>
<circle cx="328.7" cy="289.2" r=".2"/>
</g>
<g fill="none" stroke="#000" stroke-width=".42" stroke-dasharray="4.2 1.8">
<path d="M35.7 15.9h522.7M150.5 31.8h31.7M182.2 37.7v-5.9M188.1 34.7h-5.9M200 34.7h6M206 37.7v-5.9M206 31.8h31.6M35.7 51.6h106.9M142.6 51.6h63.4M150.5 55.5v-23.7M150.5 55.5h7.9M178.2 55.5v-7.9"/>
<path d="M178.2 55.5h63.4M182.2 51.6v-4M188.1 40.7v-6M188.1 40.7h-3.9M200 40.7v-6M200 40.7h4M206 51.6v-4M229.7 51.6h7.9M237.6 51.6v-19.8M241.6 55.5h31.7M130.7 75.3v7.9M134.7 75.3h-4"/>
<path d="M144.6 67.4h3.9M146.6 67.4v-15.8M209.9 67.4v-19.8M209.9 67.4h23.8M229.7 67.4v-15.8M273.3 71.4v-15.9M114.9 91.2v7.9M114.9 99.1h3.9M118.8 99.1l4-4M118.8 91.2h-3.9M126.8 89.2h23.7M130.7 83.2h4"/>
<path d="M134.7 83.2l3.9-3.9M158.4 86.2v-30.7M158.4 86.2h9.9M219.8 86.2h9.9M229.7 86.2v-16.8M479.2 91.2h11.9M495 91.2h8M122.8 103h15.8M138.6 103v-19.8M201 114.9h32.7M233.7 114.9v-47.5M439.6 107h35.6"/>
<path d="M475.2 107h8M479.2 107v-15.8M483.2 101.1v1.9M483.2 103l3.9 4M487.1 107h-3.9M489.1 101.1h-5.9M489.1 101.1v3.9M495 111l2 1.9M497 112.9v3M497 115.9h-2M498.9 107h-3.7M499 111h-4"/>
<path d="M499 111h7.9M499 107h7.9M503 107v-15.8M506.9 111h7.9M506.9 107h27.7M542.6 111h11.8M542.6 107h15.8M558.4 107v-91.1M55.5 122.8v-23.7M55.5 122.8h23.7M79.2 122.8v-7.9M79.2 122.8h23.8"/>
<path d="M103 122.8h91.1M150.5 126.8v-37.6M154.1 131.2h-7.1M163.4 134.7h10.9M181.2 134.7h22.8M194.1 134.7v-11.9M213.9 134.7h39.6M411.9 138.7v-27.7M411.9 138.7h27.7M439.6 138.7v-31.7M514.8 126.8v-15.8M554.4 122.8v-11.8"/>
<path d="M150.5 142.6v-7.9M163.4 150.6h77.2M242.6 150.6h9.9M253.5 150.6v-15.9M439.6 150.6v-11.9M439.6 150.6h114.8M103 162.4h58.4M150.5 178.3h63.4M226.8 162.4h14.8M293.1 179.3v-8.9M293.1 170.4h43.5M487.1 174.3h35.7"/>
<path d="M150.5 198.1v-19.8M182.2 182.2v-3.9M186.2 194.1v-3.9M186.2 194.1h11.8M213.9 198.1v-19.8M285.2 194.1h7.9M290.1 182.2h6M293.1 194.1v-7.9M308.9 194.1v-8.9M308.9 185.2h18.8M320.8 191.2h5.9M328.7 180.3v-9.9"/>
<path d="M329.7 185.2h6.9M336.6 185.2v-14.8M522.8 194.1v-19.8M308.9 201.1h11.9M320.8 201.1v-9.9M325.7 219.9v-3M325.7 216.9h6M522.8 217.9v-3M522.8 203v-8.9M528.7 209h-11.9M198 229.8v-66.4M198 229.8h110.9"/>
<path d="M325.7 225.8v-1M331.7 225.8v-15.8M506.9 237.7h15.9M522.8 237.7v-19.8M522.8 237.7h31.6M554.4 237.7v-87.1M151.5 241.6h14.9M175.3 241.6h23.7M178.2 257.5v3.9M182.2 241.6v-51.4M186.2 257.5h-8M206.9 241.6h6"/>
<path d="M285.2 253.5v-59.4M293.1 257.5h3.9M297 257.5v-51.5M308.9 259.5v-61.4M308.9 257.5h11.9M325.7 242.6v-1M325.7 242.6h6M331.7 249.6v-15.9M487.1 246.6v-72.3M487.1 246.6h43.6M178.2 261.4l4 4M186.2 261.4v-3.9"/>
<path d="M190.1 273.3l15.9 7.9M290.1 277.3h6M293.1 274.3v-16.8M308.9 274.3v-6.9M308.9 274.3h18.8M320.8 268.4v-10.9M320.8 268.4h5.9M329.7 274.3h6.9M467.3 261.4l19.8 11.9M487.1 273.3v-26.7M186.2 289.2h7.9M186.2 285.2v4"/>
<path d="M194.1 289.2v-4M194.1 285.2l-4-4M206 281.2h19.8M225.8 281.2v-51.4M261.4 289.2v-59.4M293.1 289.2v-8.9M293.1 289.2h35.6M328.7 289.2v-9.4M329.2 289.2h7.4M336.6 289.2v-14.9M487.1 285.2v-11.9M261.4 301v-11.8"/>
<path d="M63.4 336.7v-194.1M63.4 336.7h467.3M530.7 336.7v-90.1M55.5 348.6v-225.8M55.5 348.6h491"/>
</g>
<g fill="none" stroke="#000" stroke-width=".42" stroke-dasharray="2.8 2.8 .4 2.8">
<path d="M142.6 23.8v39.6M241.6 23.8h-99M103 63.4v229.7M142.6 63.4h99M241.6 63.4v-39.6M241.6 63.4h-138.6M475.2 87.2v31.7M506.9 87.2h-31.7M241.6 118.9v35.6M257.4 118.9h-15.8M475.2 118.9h31.7M506.9 118.9v-31.7"/>
<path d="M241.6 154.5h15.8M257.4 154.5v-35.6M103 174.3h138.6M241.6 170.4v118.8M277.2 170.4h-35.6M277.2 166.4v21.8M348.5 166.4h-71.3M277.2 188.2v83.1M277.2 188.2h71.3M340.6 188.2h-63.4M348.5 188.2v-21.8M514.8 194.1v23.8"/>
<path d="M530.7 194.1h-15.9M514.8 217.9h15.9M530.7 217.9v-23.8M277.2 271.3h63.4M277.2 271.3v21.8M340.6 271.3v-83.1M348.5 271.3h-71.3M103 293.1h138.6M241.6 293.1v-229.7M241.6 289.2h35.6M277.2 289.2v-118.8M277.2 293.1h71.3"/>
<path d="M348.5 293.1v-21.8"/>
</g>
<g font-size="8.2">
<text x="95.1" y="66.5">4</text>
<text x="79.2" y="82.4">35</text>
<text x="526.7" y="102.2">8</text>
<text x="487.1" y="129.9">25</text>
<text x="67.4" y="157.6">10</text>
<text x="498.7" y="201.2">37</text>
<text x="498.7" y="212.9">38</text>
</g>
<g font-size="6.3">
<text x="573.2" y="40.9">A</text>
<text x="573" y="110.5">B</text>
<text x="572.7" y="185.2">C</text>
<text x="573" y="256.2">E</text>
<text x="573.2" y="335.2">F</text>
</g>
<g font-size="5.8">
<text x="281.2" y="69.6">a</text>
<text x="51.6" y="81.5">M4</text>
<text x="408" y="93.4">M9</text>
<text x="64.2" y="109.2">45</text>
<text x="64.2" y="117.6">46</text>
<text x="562.4" y="121.1">a</text>
<text x="464.4" y="129">13</text>
<text x="453.2" y="137.4">BARES</text>
<text x="346" y="263.6">47,48</text>
<text x="495" y="283.4">a</text>
<text x="269.3" y="303.2">a</text>
</g>
<g font-size="5.3">
<text x="139.1" y="384.4">07.12.07</text>
<text x="164.7" y="384.4">lwescl0</text>
<text x="195.8" y="385.8">LIEBHERR WERK</text>
<text x="311" y="386.1">SISTEMA HIDRÁULICO</text>
<text x="449" y="385.8">986394108</text>
<text x="139.1" y="395.1">07.12.07</text>
<text x="164.7" y="395.1">lwescl0</text>
<text x="205.9" y="394.4">EHINGEN</text>
<text x="311.4" y="397.6">MECANISMO DE GIRO</text>
<text x="449" y="400.2">3375­970.13.00.001­000</text>
</g>
<g font-size="4.4">
<text x="39.3" y="7.1">1</text>
<text x="110.7" y="7.1">2</text>
<text x="182.5" y="7.1">3</text>
<text x="254.2" y="7.1">4</text>
<text x="326" y="7.1">5</text>
<text x="397.8" y="7.1">6</text>
<text x="469.6" y="7.1">7</text>
<text x="541.4" y="7.1">8</text>
<text x="14.6" y="17.5">PST5/7.1</text>
<text x="143.4" y="29.3">(a)</text>
<text x="171.6" y="29.3">0,8</text>
<text x="207.2" y="29.3">0,8</text>
<text x="234.5" y="29.3">(b)</text>
<text x="152.4" y="37.3">­Y66</text>
<text x="223.7" y="37.3">­Y67</text>
<text x="14" y="53.1">PST2/7.8</text>
<text x="137.3" y="49.1">X</text>
<text x="244.6" y="53.1">Y</text>
<text x="125.4" y="72.9">235</text>
<text x="485.5" y="84.8">­Y21</text>
<text x="532.6" y="88.7">­Y20</text>
<text x="77.1" y="92.7">40</text>
<text x="69.6" y="98.6">BARES</text>
<text x="154.6" y="96.7">21</text>
<text x="509.7" y="104.6">P</text>
<text x="544.4" y="104.9">P</text>
<text x="469.9" y="112.5">A</text>
<text x="530.3" y="112.1">A</text>
<text x="84.5" y="116.5">0,6</text>
<text x="509.7" y="116.5">T</text>
<text x="544.2" y="115.5">R</text>
<text x="96.6" y="120.4">XL</text>
<text x="199.8" y="124.4">23</text>
<text x="6.7" y="136.3">P3/5.8</text>
<text x="97.9" y="132.3">P</text>
<text x="132.5" y="132.3">22</text>
<text x="6.7" y="144.2">T4/3.4</text>
<text x="97.8" y="148.1">T</text>
<text x="92.1" y="164">MA</text>
<text x="246.6" y="164">MB</text>
<text x="263.4" y="167.9">T1</text>
<text x="283.4" y="171.9">0,6</text>
<text x="92.6" y="179.8">­A6</text>
<text x="295.2" y="179.8">ZD2</text>
<text x="338.2" y="175.9">D2</text>
<text x="338.7" y="183.8">0,45</text>
<text x="299.3" y="194.7">0,5</text>
<text x="164.9" y="199.6">­Y109</text>
<text x="297.3" y="199.6">BY2</text>
<text x="524" y="202.6">0,5</text>
<text x="349.8" y="247.1">0,6</text>
<text x="298.3" y="263">0,5</text>
<text x="159.1" y="266.9">250</text>
<text x="297.6" y="269.9">BY1</text>
<text x="338.5" y="278.8">D1</text>
<text x="295.5" y="282.8">ZD1</text>
<text x="338.7" y="286.7">0,45</text>
<text x="284.4" y="290.7">0,6</text>
<text x="145.2" y="298.6">A</text>
<text x="216.7" y="298.6">B</text>
<text x="263.2" y="294.7">Y1</text>
<text x="551.5" y="342.2">NA/11.1</text>
<text x="551.5" y="350.1">XL/9.1</text>
<text x="551.5" y="362">P5/9.1</text>
<text x="6.6" y="383.3">3</text>
<text x="530.9" y="383.3">=</text>
<text x="555.4" y="383.3">D</text>
<text x="530.9" y="389.8">+</text>
<text x="554.2" y="389.8">D2</text>
<text x="6.5" y="390.5">2</text>
<text x="7" y="397">1</text>
<text x="555.7" y="396.3">8</text>
<text x="554.6" y="402.7">13</text>
</g>
<g font-size="3.4">
<text x="123.4" y="383.7">Gez.</text>
<text x="423.2" y="383.7">Ident­Nr.</text>
<text x="120.8" y="394.5">Ausgabe</text>
<text x="423.2" y="395.2">Zeich­Nr.</text>
<text x="32.6" y="402.4">Änderung</text>
<text x="73.8" y="402.4">Datum</text>
<text x="100.2" y="402.4">Name</text>
<text x="144.2" y="402.4">Datum</text>
<text x="172.7" y="402.4">Name</text>
</g>
<g font-size="2.9">
<text x="141.9" y="84.3">DUE1</text>
<text x="144.6" y="97.2">0,6</text>
<text x="183.2" y="120">DUE 1,6</text>
<text x="140.6" y="135.8">0,6</text>
<text x="341.7" y="203.1">MB2</text>
<text x="341.9" y="250.7">MB1</text>
<text x="530.8" y="395.8">Blatt</text>
<text x="205.2" y="402.3">Copyright (c)</text>
<text x="530.8" y="402.3">von</text>
</g>
</svg>
